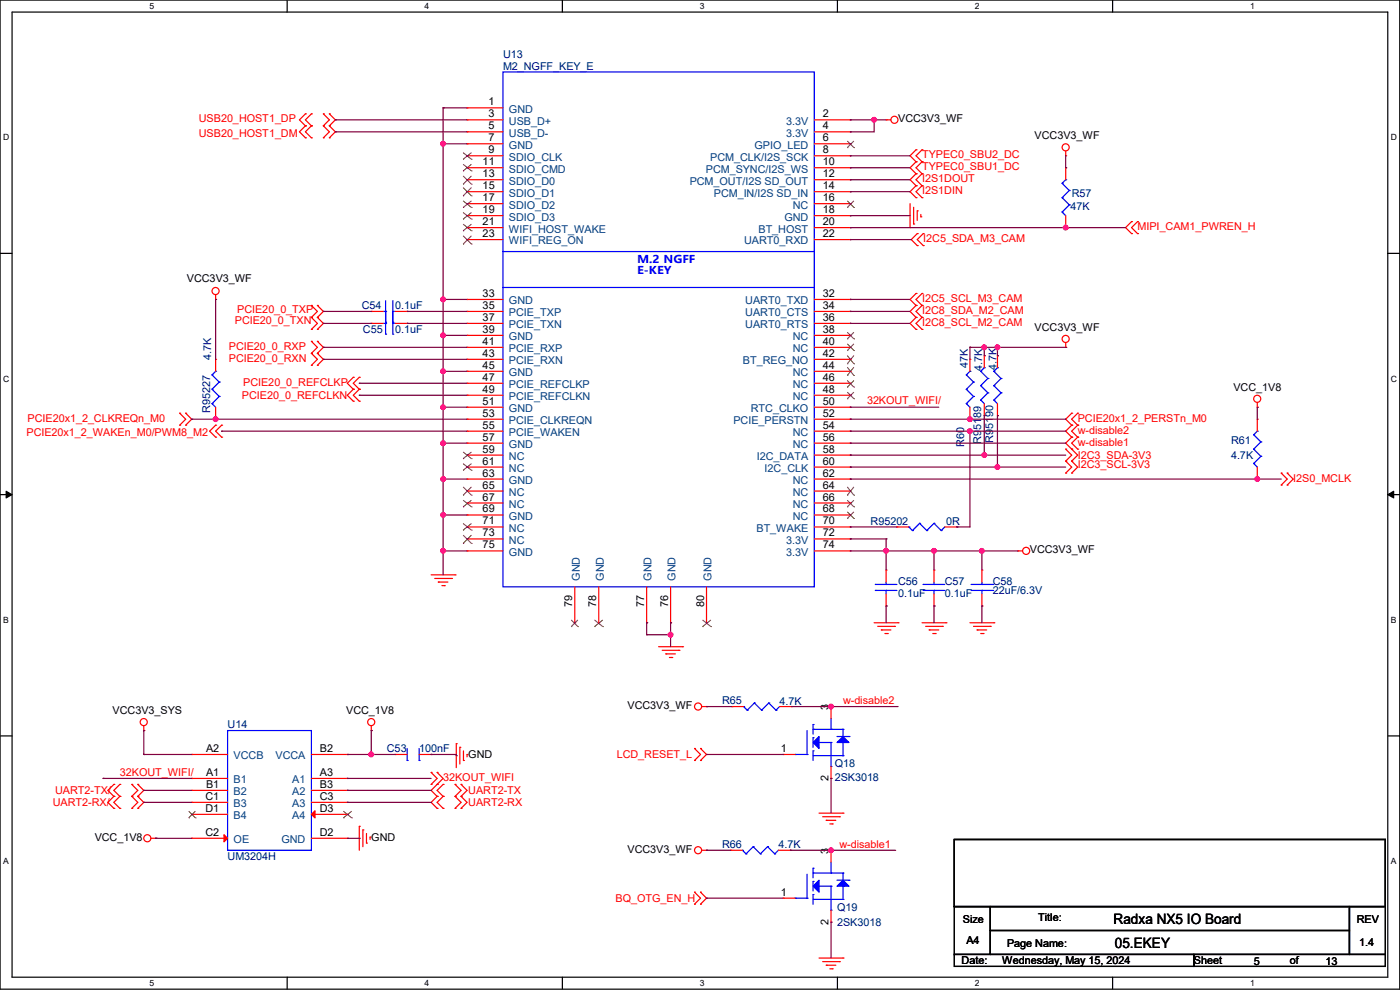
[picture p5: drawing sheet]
<svg xmlns="http://www.w3.org/2000/svg" width="297mm" height="210mm" viewBox="0 0 297 210" stroke-linecap="round" stroke-linejoin="round" font-family="sans-serif">
<path d="M0 0h296.9v209.8h-296.9zM2.6 2.6h291.8v204.7h-291.8z" fill="none" stroke="#000" stroke-width=".25"/>
<g fill="#fff">
<path d="M31.7 .3h1v2h-1z"/>
<path d="M31.7 207.5h1v2.1h-1z"/>
</g>
<path d="M60.9 0v2.6M60.9 207.3v2.5" fill="none" stroke="#000" stroke-width=".25"/>
<g fill="#fff">
<path d="M90.1 .3h1v2h-1z"/>
<path d="M90.1 207.5h1v2.1h-1z"/>
</g>
<path d="M119.3 0v2.6M119.3 207.3v2.5" fill="none" stroke="#000" stroke-width=".25"/>
<g fill="#fff">
<path d="M148.5 .3h1v2h-1z"/>
<path d="M148.5 207.5h1v2.1h-1z"/>
</g>
<path d="M177.7 0v2.6M177.7 207.3v2.5" fill="none" stroke="#000" stroke-width=".25"/>
<g fill="#fff">
<path d="M206.8 .3h1v2h-1z"/>
<path d="M206.8 207.5h1v2.1h-1z"/>
</g>
<path d="M236 0v2.6M236 207.3v2.5" fill="none" stroke="#000" stroke-width=".25"/>
<g fill="#fff">
<path d="M265.2 .3h1v2h-1z"/>
<path d="M265.2 207.5h1v2.1h-1z"/>
<path d="M.7 28.2h1.2v2h-1.2z"/>
<path d="M295 28.2h1.3v2h-1.3z"/>
<path d="M.7 79.3h1.2v2.1h-1.2z"/>
<path d="M295 79.3h1.3v2.1h-1.3z"/>
</g>
<path d="M0 53.7h2.6M294.4 53.7h2.5" fill="none" stroke="#000" stroke-width=".25"/>
<g fill="#fff">
<path d="M.7 130.5h1.2v2h-1.2z"/>
<path d="M295 130.5h1.2v2h-1.2z"/>
</g>
<path d="M0 104.9h2.6M294.4 104.9h2.5" fill="none" stroke="#000" stroke-width=".25"/>
<path d="M1.3 104.2l1.3 .7-1.3 .7zM294.4 104.9l1.3-.7v1.4z" fill="#000" stroke="#000" stroke-width=".21"/>
<g fill="#fff">
<path d="M.7 181.7h1.2v2h-1.2z"/>
<path d="M295 181.7h1.2v2h-1.2z"/>
</g>
<path d="M0 156.1h2.6M294.4 156.1h2.5M202.5 178.1h91.4v14.2h-91.4zM202.5 192.3h7.6v10.2h-7.6zM210.1 192.3h76.2v5.1h-76.2zM210.1 197.4h76.2v5.1h-76.2zM286.3 192.3h7.6v10.2h-7.6zM202.5 202.5h50.8v2.5h-50.8zM253.3 202.5h40.6v2.5h-40.6z" fill="none" stroke="#000" stroke-width=".25"/>
<g fill="none" stroke="#f00" stroke-width=".25">
<path d="M64.8 26.7h.1M64.8 24.2h.1M64.8 29.2h.1M64.8 24.2l-1.3 1.2 1.3 1.3M64.8 26.7l-1.3 1.3 1.3 1.2M66.1 26.7h.1M66.1 24.2h.1M66.1 29.2h.1M66.1 24.2l-1.3 1.2 1.3 1.3M66.1 26.7l-1.3 1.3 1.3 1.2M68.6 26.7h.1M68.6 24.2h.1"/>
<path d="M68.6 29.2h.1M68.6 24.2l1.3 1.2-1.3 1.3M68.6 26.7l1.3 1.3-1.3 1.2M69.9 24.2h.1M69.9 26.7h.1M69.9 29.2h.1M69.9 24.2l1.2 1.2-1.2 1.3M69.9 26.7l1.2 1.3-1.2 1.2M99.1 22.9h.1M99.1 25.4h.1M99.1 28h.1M99.1 30.5h.1"/>
<path d="M99.1 33h.1M99.1 35.6h.1M99.1 38.1h.1M99.1 25.4h7.6M99.1 22.9h7.6M99.1 28h7.6M99.1 30.5h7.6M99.1 33h7.6M99.1 35.6h7.6M99.1 38.1h7.6M172.7 25.4h7.7M172.7 28h7.7"/>
<path d="M172.7 30.5h7.7M172.7 33h7.7M172.7 35.6h7.7M172.7 38.1h7.7M180.4 25.4h.1M180.4 28h.1M180.4 30.5h.1M180.4 33h.1M180.4 35.6h.1M180.4 38.1h.1M188 25.4h.1M188 25.4h1"/>
<path d="M194.3 31.8h.1M194.3 34.3h.1M194.3 36.9h.1M194.3 39.4h.1M194.3 31.8l-1.2 1.2 1.2 1.3M194.3 34.3l-1.2 1.3 1.2 1.3M194.3 36.9l-1.2 1.2 1.2 1.3M194.3 39.4l-1.2 1.3 1.2 1.2M195.6 34.3h.1M195.6 31.8h.1M195.6 36.9h.1M195.6 39.4h.1"/>
<path d="M195.6 31.8l-1.3 1.2 1.3 1.3M195.6 34.3l-1.3 1.3 1.3 1.3M195.6 36.9l-1.3 1.2 1.3 1.3M195.6 39.4l-1.3 1.3 1.3 1.2M226.1 33h.1M226.1 35.6h.1M226.1 32v1M226.1 35.6v2.5M99.1 40.7h.1M99.1 43.2h.1M99.1 45.7h.1M99.1 48.3h.1"/>
<path d="M99.1 50.8h.1M99.1 40.7h7.6M99.1 43.2h7.6M99.1 45.7h7.6M99.1 48.3h7.6M99.1 50.8h7.6M172.7 40.7h7.7M172.7 43.2h7.7M172.7 45.7h7.7M172.7 48.3h7.7M172.7 50.8h7.7M180.4 40.7h.1"/>
<path d="M180.4 43.2h.1M180.4 45.7h.1M180.4 48.3h.1M180.4 50.8h.1M193.1 48.3h.1M193.1 43.2v5.1M193.8 47.5h.1M193.8 44v3.5M194.3 41.9h.1M194.6 44.7h.1M194.6 49.6h.1M194.6 52.1h.1"/>
<path d="M194.6 44.7v2.1M194.6 49.6l-1.3 1.2 1.3 1.3M195.3 46h.1M195.3 45.5v.5M195.6 41.9h.1M195.9 52.1h.1M195.9 49.6h.1M195.9 49.6l-1.3 1.2 1.3 1.3M226.1 48.3h.1M226.1 45.7v2.6M240.1 47h.1M240.1 49.6h.1"/>
<path d="M240.1 47l-1.3 1.3 1.3 1.3M241.3 49.6h.1M241.3 47h.1M241.3 47l-1.2 1.3 1.2 1.3M45.7 63.5h.1M45.7 76.2h.1M45.7 62.5v1M45.7 76.2v2.6M66.1 77.5h.1M66.1 75h.1M66.1 72.4h.1M66.1 67.3h.1"/>
<path d="M66.1 69.9h.1M66.1 64.8h.1M66.1 67.3l1.2 1.3-1.2 1.3M66.1 75l1.2 1.2-1.2 1.3M66.1 72.4l1.2 1.3-1.2 1.3M66.1 64.8l1.2 1.3-1.2 1.2M67.3 75h.1M67.3 77.5h.1M67.3 72.4h.1M67.3 69.9h.1M67.3 67.3h.1M67.3 64.8h.1"/>
<path d="M67.3 67.3l1.3 1.3-1.3 1.3M67.3 75l1.3 1.2-1.3 1.3M67.3 72.4l1.3 1.3-1.3 1.3M67.3 64.8l1.3 1.3-1.3 1.2M78.8 68.6h.1M78.8 66.1h.1M78.8 66.1h2.5M78.8 68.6h2.5M83.8 66.1h2.6M83.8 68.6h2.6M86.4 68.6h.1M86.4 66.1h.1"/>
<path d="M99.1 71.1h.1M99.1 68.6h.1M99.1 73.7h.1M99.1 66.1h.1M99.1 63.5h.1M99.1 76.2h.1M99.1 78.8h.1M99.1 63.5h7.6M99.1 66.1h7.6M99.1 68.6h7.6M99.1 71.1h7.6M99.1 73.7h7.6"/>
<path d="M99.1 76.2h7.6M99.1 78.8h7.6M172.7 63.5h7.7M172.7 66.1h7.7M172.7 68.6h7.7M172.7 71.1h7.7M172.7 73.7h7.7M172.7 76.2h7.7M172.7 78.8h7.7M180.4 63.5h.1M180.4 66.1h.1M180.4 68.6h.1"/>
<path d="M180.4 71.1h.1M180.4 73.7h.1M180.4 76.2h.1M180.4 78.8h.1M194.3 67.3h.1M194.3 69.9h.1M194.3 64.8h.1M194.3 62.3h.1M194.3 67.3l-1.2 1.3 1.2 1.3M194.3 64.8l-1.2 1.3 1.2 1.2M194.3 62.3l-1.2 1.2 1.2 1.3M195.6 69.9h.1"/>
<path d="M195.6 67.3h.1M195.6 64.8h.1M195.6 62.3h.1M195.6 67.3l-1.3 1.3 1.3 1.3M195.6 64.8l-1.3 1.3 1.3 1.2M195.6 62.3l-1.3 1.2 1.3 1.3M205.8 76.2h.1M205.8 76.2v2.6M208.8 75.5h.1M208.8 75.5v2.5M211.6 75.5h.1M211.6 75.5v2.5"/>
<path d="M226.1 73.7h.1M226.1 72.7v1M38.1 87.7h.1M38.1 90.2h.1M38.1 87.7l1.3 1.2-1.3 1.3M39.4 90.2h.1M39.4 87.7h.1M39.4 87.7l1.3 1.2-1.3 1.3M45.7 92.7h.1M45.7 90.2h.1M45.7 88.9h.1M45.7 86.4v2.5"/>
<path d="M45.7 90.2l-1.2 1.3 1.2 1.2M47 92.7h.1M47 90.2h.1M47 90.2l-1.3 1.3 1.3 1.2M75 85.1h.1M75 82.6h.1M75 80h.1M75 82.6l-1.3 1.2 1.3 1.3M75 80l-1.3 1.3 1.3 1.3M76.2 85.1h.1M76.2 82.6h.1M76.2 80h.1"/>
<path d="M76.2 82.6l-1.2 1.2 1.2 1.3M76.2 80l-1.2 1.3 1.2 1.3M99.1 81.3h.1M99.1 83.8h.1M99.1 86.4h.1M99.1 88.9h.1M99.1 91.5h.1M99.1 94h.1M99.1 99.1h.1M99.1 96.5h.1M99.1 81.3h7.6M99.1 83.8h7.6"/>
<path d="M99.1 86.4h7.6M99.1 88.9h7.6M99.1 91.5h7.6M99.1 94h7.6M99.1 96.5h7.6M99.1 99.1h7.6M172.7 81.3h7.7M172.7 83.8h7.7M172.7 86.4h7.7M172.7 88.9h7.7M172.7 91.5h7.7M172.7 94h7.7"/>
<path d="M172.7 96.5h7.7M172.7 99.1h7.7M180.4 81.3h.1M180.4 83.8h.1M180.4 86.4h.1M180.4 88.9h.1M180.4 91.5h.1M180.4 94h.1M180.4 96.5h.1M180.4 99.1h.1M205.8 88.9h.1M205.8 86.4v2.5"/>
<path d="M208.8 88.2h.1M208.8 85.6v2.6M211.6 88.2h.1M211.6 85.6v2.6M226.1 97.8h.1M226.1 95.3h.1M226.1 97.8l1.3 1.3-1.3 1.3M226.1 95.3l1.3 1.2-1.3 1.3M227.4 90.2h.1M227.4 92.7h.1M227.4 95.3h.1M227.4 87.7h.1"/>
<path d="M227.4 97.8h.1M227.4 90.2l-1.3 1.3 1.3 1.2M227.4 92.7l-1.3 1.3 2.5 2.5-1.2 1.3M227.4 87.7l-1.3 1.2 1.3 1.3M227.4 97.8l1.2 1.3-1.2 1.3M228.6 92.7h.1M228.6 90.2h.1M228.6 95.3h.1M228.6 87.7h.1M228.6 90.2l-1.2 1.3 1.2 1.2M228.6 92.7l-1.2 1.3 1.2 1.3M228.6 87.7l-1.2 1.2 1.2 1.3"/>
<path d="M266.7 86.4h.1M266.7 88.9h.1M266.7 85.4v1M266.7 88.9v2.6M266.7 99.1v2.5M99.1 106.7h.1M99.1 109.2h.1M99.1 111.8h.1M99.1 116.9h.1M99.1 114.3h.1M99.1 104.2h.1M99.1 101.6h.1"/>
<path d="M99.1 116.9h7.6M99.1 111.8h7.6M99.1 106.7h7.6M99.1 109.2h7.6M99.1 114.3h7.6M99.1 104.2h7.6M99.1 101.6h7.6M172.7 116.9h7.7M172.7 111.8h7.7M172.7 106.7h7.7M172.7 109.2h7.7M172.7 114.3h7.7"/>
<path d="M172.7 104.2h7.7M172.7 101.6h7.7M180.4 109.2h.1M180.4 111.8h.1M180.4 114.3h.1M180.4 116.9h.1M180.4 106.7h.1M180.4 104.2h.1M180.4 101.6h.1M190.3 111.8h.1M190.3 111.8h2.5M200.4 111.8h2.6"/>
<path d="M203 111.8h.1M215.9 116.9h.1M215.9 116.9h1M226.1 100.4h.1M227.4 100.4h.1M266.7 101.6h.1M271.8 100.4h.1M271.8 102.9h.1M271.8 100.4l1.3 1.2-1.3 1.3M273.1 100.4h.1M273.1 102.9h.1M273.1 100.4l1.2 1.2-1.2 1.3"/>
<path d="M91.5 121.9h5M92.2 122.7h3.6M93 123.5h.1M93 123.5h2M93.7 124.2h.6M94.3 124.2h.1M95.8 122.7h.1M96.5 121.9h.1M121.9 132.1h.1M121.9 124.5v7.6M127 132.1h.1M127 124.5v7.6"/>
<path d="M137.2 132.1h.1M137.2 124.5v7.6M139.7 137.2h5.1M140.5 137.9h3.5M141.2 138.7h.1M141.2 138.7h2.1M142 139.5h.5M142.3 132.1h.1M142.3 124.5v7.6M142.5 139.5h.1M144 137.9h.1M144.8 137.2h.1"/>
<path d="M149.9 132.1h.1M149.9 124.5v7.6M185.4 132.1h5.1M186.2 132.9h3.6M187 133.6h.1M187 133.6h2M187.7 134.4h.5M188 120.9h.1M188 128.5h.1M188 120.9v2.6M188 126v2.5M188.2 134.4h.1"/>
<path d="M189.8 132.9h.1M190.5 132.1h.1M195.6 132.1h5.1M196.4 132.9h3.5M197.1 133.6h.1M197.1 133.6h2.1M197.9 134.4h.5M198.1 120.9h.1M198.1 128.5h.1M198.1 120.9v2.6M198.1 126v2.5M198.4 134.4h.1"/>
<path d="M199.9 132.9h.1M200.7 132.1h.1M205.8 132.1h5M206.5 132.9h3.6M207.3 133.6h.1M207.3 133.6h2M208 134.4h.6M208.3 120.9h.1M208.3 128.5h.1M208.3 120.9v2.6M208.3 126v2.5M208.6 134.4h.1"/>
<path d="M210.1 132.9h.1M210.8 132.1h.1M30.5 155h.1M30.5 153.9v1.1M78.8 155h.1M78.8 153.9v1.1M96.8 157.8h.1M96.8 157.8v5M97.6 158.5h.1M97.6 158.5v3.6M98.3 159.3v2M147.3 158.8h.1"/>
<path d="M147.3 158.8l1.3 1.2-1.3 1.3M148.6 158.8h.1M148.6 158.8l1.3 1.2-1.3 1.3M148.9 149.9h1M149.9 149.9h.1M155.2 149.9h.1M155.2 149.9h2.6M165.4 149.9h2.5M167.9 149.9h.1M176.3 149.9h.1M176.3 149.9v2.5M24.2 168.9h.1"/>
<path d="M24.2 166.4h.1M24.2 171.5h.1M24.2 166.4l-1.3 1.3 1.3 1.2M24.2 168.9l-1.3 1.3 1.3 1.3M25.4 168.9h.1M25.4 166.4h.1M25.4 171.5h.1M25.4 166.4l-1.2 1.3 1.2 1.2M25.4 168.9l-1.2 1.3 1.2 1.3M28 168.9h.1M28 166.4h.1M28 171.5h.1"/>
<path d="M28 166.4l1.2 1.3-1.2 1.2M28 168.9l1.2 1.3-1.2 1.3M29.2 166.4h.1M29.2 168.9h.1M29.2 171.5h.1M29.2 166.4l1.3 1.3-1.3 1.2M29.2 168.9l1.3 1.3-1.3 1.3M32 177.8h1M33 177.8h.1M40.7 167.7h.1M40.7 170.2h.1M40.7 160h.1"/>
<path d="M40.7 165.1h.1M40.7 172.7h.1M40.7 177.8h.1M40.7 177.8h7.6M40.7 167.7h7.6M40.7 170.2h7.6M40.7 172.7h7.6M40.7 165.1h7.6M40.7 160h7.6M66.1 177.8h7.6M66.1 167.7h7.6M66.1 170.2h7.6"/>
<path d="M66.1 172.7h7.6M66.1 165.1h7.6M66.1 160h7.6M73.7 167.7h.1M73.7 170.2h.1M73.7 172.7h.1M73.7 165.1h.1M73.7 177.8h.1M73.7 160h.1M76.2 175.3h.1M76.2 175.3v5.1M77 176h.1"/>
<path d="M77 176v3.6M77.7 178.8h.1M77.7 176.8v2M78.5 177.6h.1M78.5 177.6v.5M83.8 160h.1M83.8 160h2.6M88.9 160h2.6M91.5 166.4h.1M91.5 163.9h.1M91.5 160h.1M91.5 163.9l1.2 1.2-1.2 1.3"/>
<path d="M92.7 166.4h.1M92.7 163.9h.1M92.7 168.9h.1M92.7 171.5h.1M92.7 163.9l1.3 1.2-2.5 2.6 1.2 1.2M92.7 168.9l-1.2 1.3 1.2 1.3M94 168.9h.1M94 166.4h.1M94 171.5h.1M94 166.4l-1.3 1.3 1.3 1.2M94 168.9l-1.3 1.3 1.3 1.3M96.5 168.9h.1"/>
<path d="M96.5 166.4h.1M96.5 171.5h.1M96.5 168.9l1.3 1.3-1.3 1.3M96.5 166.4l1.3 1.3-1.3 1.2M97.8 168.9h.1M97.8 166.4h.1M97.8 171.5h.1M97.8 168.9l1.3 1.3-1.3 1.3M97.8 166.4l1.3 1.3-1.3 1.2M98.3 161.3h.1M99.1 160h.1M99.1 160v.5"/>
<path d="M147.3 161.3h.1M148.6 161.3h.1M166.1 160h.1M166.1 160h2.6M173.8 172.5h5M174.5 173.2h3.6M175.3 174h.1M175.3 174h2M176 174.8h.6M176.3 165.1h.1M176.3 162.6v2.5M176.6 174.8h.1"/>
<path d="M178.1 173.2h.1M178.8 172.5h.1M147.3 189.3h.1M147.3 191.8h.1M147.3 189.3l1.3 1.2-1.3 1.3M148.6 191.8h.1M148.6 189.3h.1M148.6 189.3l1.3 1.2-1.3 1.3M148.9 180.4h1M149.9 180.4h.1M155 180.4h.1M155 180.4h2.5"/>
<path d="M165.1 180.4h2.6M166.1 190.5h.1M166.1 190.5h2.6M167.7 180.4h.1M176.3 180.4h.1M176.3 195.6h.1M176.3 180.4v2.5M176.3 193.1v2.5M173.8 203.2h5M174.5 204h3.6M175.3 204.7h.1M175.3 204.7h2"/>
<path d="M176 205.5h.6M176.6 205.5h.1M178.1 204h.1M178.8 203.2h.1"/>
<circle cx="189.7" cy="25.4" r=".75"/>
<circle cx="226.1" cy="31.3" r=".75"/>
<circle cx="45.7" cy="61.7" r=".75"/>
<circle cx="226.1" cy="71.9" r=".75"/>
<circle cx="266.7" cy="84.6" r=".75"/>
<circle cx="217.7" cy="116.9" r=".75"/>
<circle cx="30.5" cy="153.2" r=".75"/>
<circle cx="78.8" cy="153.2" r=".75"/>
<circle cx="148.1" cy="149.9" r=".75"/>
<circle cx="31.3" cy="177.8" r=".75"/>
<circle cx="148.1" cy="180.4" r=".75"/>
</g>
<g fill="none" stroke="#00f" stroke-width=".25">
<path d="M106.7 15.3h66v109.2h-66zM225.3 38.9h.1M225.3 38.9l1.5 1.5M226.1 38.1h.1M226.1 38.1l-.8 .8M106.7 53.4h.1M106.7 53.4h66M225.3 45h.1M225.3 41.9h.1M225.3 45l.8 .7M225.3 41.9l1.5 1.6M226.8 43.5h.1"/>
<path d="M226.8 40.4h.1M226.8 43.5l-1.5 1.5M226.8 40.4l-1.5 1.5M45 79.5h.1M45 79.5l1.5 1.5M45.7 78.8h.1M45.7 78.8l-.7 .7M81.3 68.6h.5M81.3 66.1h.5M81.8 70.9h.1M81.8 68.6h.1M81.8 68.3h.1"/>
<path d="M81.8 66.1h.1M81.8 63.8v7.1M83.3 68.6h.1M83.3 70.9h.1M83.3 66.1h.1M83.3 68.3h.1M83.3 68.6h.5M83.3 63.8v7.1M83.3 66.1h.5M106.7 61h.1M106.7 61h66M205 79.5h.1"/>
<path d="M205 79.5l1.5 1.5M205.8 78.8h.1M205.8 78.8l-.8 .7M208 78.8h.1M208 78.8l1.6 1.5M208.8 78h.1M208.8 78l-.8 .8M210.8 78.8h.1M210.8 78.8l1.6 1.5M211.6 78h.1M211.6 78l-.8 .8M45 85.6h.1"/>
<path d="M45 82.6h.1M45 85.6l.7 .8M45 82.6l1.5 1.5M46.5 84.1h.1M46.5 81h.1M46.5 84.1l-1.5 1.5M46.5 81l-1.5 1.6M205 85.6h.1M205 82.6h.1M205 85.6l.8 .8M205 82.6l1.5 1.5M206.5 84.1h.1"/>
<path d="M206.5 81h.1M206.5 84.1l-1.5 1.5M206.5 81l-1.5 1.6M208 84.9h.1M208 81.8h.1M208 84.9l.8 .7M208 81.8l1.6 1.5M209.6 83.3h.1M209.6 80.3h.1M209.6 83.3l-1.6 1.6M209.6 80.3l-1.6 1.5M210.8 84.9h.1"/>
<path d="M210.8 81.8h.1M210.8 84.9l.8 .7M210.8 81.8l1.6 1.5M212.4 83.3h.1M212.4 80.3h.1M212.4 83.3l-1.6 1.6M212.4 80.3l-1.6 1.5M266 98.3h.1M266 95.3h.1M266 92.2h.1M266 98.3l.7 .8M266 95.3l1.5 1.5"/>
<path d="M266 92.2l1.5 1.5M266.7 91.5h.1M266.7 91.5l-.7 .7M267.5 96.8h.1M267.5 93.7h.1M267.5 96.8l-1.5 1.5M267.5 93.7l-1.5 1.6M192.8 111.8h.1M192.8 111.8l.8 .7M193.6 112.5h.1M195.1 111h.1M195.1 111l1.5 1.5"/>
<path d="M195.1 111l-1.5 1.5M196.6 112.5h.1M198.1 111h.1M198.1 111l1.6 1.5M198.1 111l-1.5 1.5M199.7 112.5h.1M200.4 111.8l-.7 .7M185.7 125.2h.1M185.7 124h.1M185.7 125.2h4.6M185.7 124h4.6M188 124h.1"/>
<path d="M188 125.2h.1M188 123.5v.5M188 125.2v.8M195.9 125.2h.1M195.9 124h.1M195.9 125.2h4.5M195.9 124h4.5M198.1 124h.1M198.1 125.2h.1M198.1 123.5v.5M198.1 125.2v.8M206 125.2h4.6"/>
<path d="M206 124h4.6M208.3 124h.1M208.3 125.2h.1M208.3 123.5v.5M208.3 125.2v.8M210.6 125.2h.1M210.6 124h.1M48.3 155h17.8v25.4h-17.8zM86.4 158.8v2.5M88.9 158.8v2.5M157.8 149.9h.1M157.8 149.9l.7 .7"/>
<path d="M158.5 150.6h.1M160 149.1h.1M160 149.1l-1.5 1.5M160 149.1l1.6 1.5M161.6 150.6h.1M163.1 149.1h.1M163.1 149.1l-1.5 1.5M163.1 149.1l1.5 1.5M164.6 150.6h.1M165.4 149.9l-.8 .7M171.2 155v5M172.5 159.3h.1"/>
<path d="M172.5 156.5h.1M172.5 153.7h.1M172.5 154.7h.1M172.5 153.7v2M172.5 156.5v2M172.5 159.3v2M172.5 154.7h6.3M173.8 157.5h2.5M176.3 154.7h.1M176.3 157.5h.1M176.3 152.4v2.3M176.3 157.5v5.1"/>
<path d="M177.6 156.2h2.5M178.8 157.5h.1M178.8 154.7h.1M178.8 154.7v1.5M178.8 157.5v2.8M180.1 156.2h.1M86.4 161.3h.1M88.9 161.3h.1M159.8 179.6h.1M159.8 179.6l1.5 1.5M159.8 179.6l-1.5 1.5M162.8 179.6h.1"/>
<path d="M162.8 179.6l1.6 1.5M162.8 179.6l-1.5 1.5M168.7 160h.1M168.7 160h2.5M171.2 160h.1M172.5 160.3h6.3M176.3 162.6h.1M178.8 160.3h.1M157.5 180.4h.1M157.5 180.4l.8 .7M158.3 181.1h.1M161.3 181.1h.1"/>
<path d="M164.4 181.1h.1M165.1 180.4l-.7 .7M168.7 190.5h.1M168.7 190.5h2.5M171.2 190.5h.1M171.2 185.4v5.1M172.5 189.8h.1M172.5 187h.1M172.5 184.2h.1M172.5 185.2h.1M172.5 184.2v2M172.5 187v2"/>
<path d="M172.5 189.8v2M172.5 190.8h6.3M172.5 185.2h6.3M173.8 188h2.5M176.3 185.2h.1M176.3 188h.1M176.3 193.1h.1M176.3 182.9v2.3M176.3 188v5.1M177.6 186.7h2.5M178.8 190.8h.1M178.8 188h.1"/>
<path d="M178.8 185.2h.1M178.8 185.2v1.5M178.8 188v2.8M180.1 186.7h.1"/>
</g>
<g fill="none" stroke="#804000" stroke-width=".21">
<path d="M98.2 33.8h.1M98.2 36.3h.1M98.2 39.1h.1M98.2 32.4l1.8 1.4M98.2 34.8l1.8 1.5M98.2 37.3l1.8 1.8M98.2 39.8l1.8 1.7M100 33.8h.1M100 36.3h.1M100 39.1h.1M100 32.4l-1.8 1.4M100 34.8l-1.8 1.5"/>
<path d="M100 37.3l-1.8 1.8M100 39.8l-1.8 1.7M179.7 31.3h.1M179.7 29.9l1.5 1.4M181.2 31.3h.1M181.2 29.9l-1.5 1.4M98.2 41.5h.1M98.2 44h.1M98.2 46.5h.1M98.2 49h.1M98.2 51.8h.1M98.2 42.6l1.8 1.4"/>
<path d="M98.2 45.1l1.8 1.4M98.2 47.5l1.8 1.5M98.2 50l1.8 1.8M100 41.5h.1M100 44h.1M100 46.5h.1M100 49h.1M100 51.8h.1M100 42.6l-1.8 1.4M100 45.1l-1.8 1.4M100 47.5l-1.8 1.5M100 50l-1.8 1.8"/>
<path d="M179.7 44h.1M179.7 42.6l1.5 1.4M181.2 44h.1M181.2 42.6l-1.5 1.4M179.7 71.9h.1M179.7 74.4h.1M179.7 77.2h.1M179.7 79.6h.1M179.7 70.5l1.5 1.4M179.7 72.9l1.5 1.5M179.7 75.4l1.5 1.8M179.7 77.9l1.5 1.7"/>
<path d="M181.2 71.9h.1M181.2 74.4h.1M181.2 77.2h.1M181.2 79.6h.1M181.2 70.5l-1.5 1.4M181.2 72.9l-1.5 1.5M181.2 75.4l-1.5 1.8M181.2 77.9l-1.5 1.7M98.2 99.8h.1M98.2 97.3h.1M98.2 98.3l1.8 1.5M98.2 95.9l1.8 1.4"/>
<path d="M100 99.8h.1M100 97.3h.1M100 98.3l-1.8 1.5M100 95.9l-1.8 1.4M179.7 82.1h.1M179.7 84.6h.1M179.7 80.7l1.5 1.4M179.7 83.2l1.5 1.4M181.2 82.1h.1M181.2 84.6h.1M181.2 80.7l-1.5 1.4M181.2 83.2l-1.5 1.4"/>
<path d="M98.2 107.5h.1M98.2 112.5h.1M98.2 115.3h.1M98.2 105h.1M98.2 106.1l1.8 1.4M98.2 111l1.8 1.5M98.2 113.5l1.8 1.8M98.2 103.3l1.8 1.7M100 107.5h.1M100 112.5h.1M100 115.3h.1M100 105h.1"/>
<path d="M100 106.1l-1.8 1.4M100 111l-1.8 1.5M100 113.5l-1.8 1.8M100 103.3l-1.8 1.7M179.7 110h.1M179.7 107.5h.1M179.7 105h.1M179.7 108.6l1.5 1.4M179.7 106.1l1.5 1.4M179.7 103.3l1.5 1.7M181.2 110h.1M181.2 107.5h.1"/>
<path d="M181.2 105h.1M181.2 108.6l-1.5 1.4M181.2 106.1l-1.5 1.4M181.2 103.3l-1.5 1.7M121.2 132.9h.1M121.2 131.5l1.4 1.4M122.6 132.9h.1M122.6 131.5l-1.4 1.4M126.1 132.9h.1M126.1 131.5l1.8 1.4M127.9 132.9h.1M127.9 131.5l-1.8 1.4"/>
<path d="M149 132.9h.1M149 131.5l1.8 1.4M150.8 132.9h.1M150.8 131.5l-1.8 1.4M40 173.5h.1M40 172.1l1.5 1.4M41.5 173.5h.1M41.5 172.1l-1.5 1.4M72.8 173.5h.1M72.8 172.1l1.8 1.4M74.6 173.5h.1M74.6 172.1l-1.8 1.4"/>
</g>
<g fill="#f00" stroke="#f00" stroke-width=".25">
<path d="M66.1 172.7l.7-.7v1.5z"/>
<path d="M47.5 177.1l.8 .7-.8 .8z"/>
</g>
<g fill="#00f" stroke="#00f" stroke-width=".25">
<path d="M172.5 157.5l1.3-1.3v2.6z"/>
<path d="M178.8 156.2l1.3 1.3h-2.5z"/>
<path d="M172.5 188l1.3-1.3v2.6z"/>
<path d="M178.8 186.7l1.3 1.3h-2.5z"/>
</g>
<g fill="none" stroke="#800040" stroke-width=".25">
<path d="M71.1 25.4h.1M71.1 28h.1M71.1 25.4h28M71.1 28h28M94 22.9h.1M94 30.5h.1M94 22.9v99M94 22.9h5.1M94 30.5h5.1M180.4 25.4h.1M180.4 28h.1M180.4 33h.1"/>
<path d="M180.4 35.6h.1M180.4 38.1h.1M180.4 25.4h7.6M180.4 33h12.7M180.4 35.6h12.7M180.4 38.1h12.7M185.4 25.4h.1M185.4 25.4v2.6h-5M226.1 35.6h.1M226.1 33v2.6M180.4 50.8h.1M180.4 48.3h.1"/>
<path d="M180.4 45.7h.1M180.4 40.7h.1M180.4 50.8h12.9M180.4 48.3h58.4M180.4 45.7h12.7M180.4 40.7h12.7M226.1 48.3h.1M45.7 63.5h.1M45.7 63.5v12.7M68.6 73.7h.1M68.6 76.2h.1M68.6 68.6h.1"/>
<path d="M68.6 66.1h.1M68.6 68.6h10.2M68.6 66.1h10.2M68.6 73.7h30.5M68.6 76.2h30.5M86.4 68.6h.1M86.4 66.1h.1M86.4 68.6h12.7M86.4 66.1h12.7M94 63.5h.1M94 71.1h.1M94 78.8h.1"/>
<path d="M94 63.5h5.1M94 71.1h5.1M94 78.8h5.1M180.4 68.6h.1M180.4 66.1h.1M180.4 63.5h.1M180.4 68.6h12.7M180.4 66.1h12.7M180.4 63.5h12.7M205.8 73.7h.1M205.8 73.7h20.3M205.8 73.7v2.5"/>
<path d="M208.8 73.7h.1M208.8 75.5h.1M208.8 73.7v1.8M211.6 75.5h.1M211.6 73.7v1.8M226.1 73.7h.1M40.7 88.9h.1M40.7 88.9h58.4M45.7 88.9h.1M47 91.5h.1M47 91.5h52.1M76.2 81.3h.1"/>
<path d="M76.2 83.8h.1M76.2 81.3h22.9M76.2 83.8h22.9M94 86.4h.1M94 94h.1M94 86.4h5.1M94 94h5.1M180.4 86.4h.1M180.4 96.5h.1M180.4 99.1h.1M180.4 88.9h.1M180.4 91.5h.1"/>
<path d="M180.4 94h.1M180.4 86.4h18.8M180.4 96.5h45.7M180.4 99.1h45.7M180.4 94h45.7M180.4 88.9h45.7M180.4 91.5h45.7M205.8 88.9h.1M205.8 91.5h.1M205.8 91.5v20.3h-2.8M208.8 88.2h.1M208.8 96.5h.1"/>
<path d="M208.8 88.2v8.3M211.6 88.2h.1M211.6 99.1h.1M211.6 88.2v10.9M266.7 86.4h.1M266.7 86.4v2.5M94 116.9h.1M94 101.6h.1M94 109.2h.1M94 116.9h5.1M94 101.6h5.1M94 109.2h5.1"/>
<path d="M180.4 114.3h.1M180.4 101.6h.1M180.4 111.8h.1M180.4 116.9h35.5M180.4 114.3h7.6M180.4 101.6h91.4M180.4 111.8h9.9M188 114.3h.1M188 116.9h.1M188 114.3v6.6M198.1 116.9h.1M198.1 116.9v4"/>
<path d="M203 111.8h.1M208.3 116.9h.1M208.3 116.9v4M266.7 101.6h.1M137.2 132.1h.1M137.2 134.6h.1M137.2 132.1v2.5M137.2 134.6h5.1M142.3 132.1h.1M142.3 134.6h.1M142.3 132.1v5.1M188 128.5h.1"/>
<path d="M188 128.5v3.6M198.1 128.5h.1M198.1 128.5v3.6M208.3 128.5h.1M208.3 128.5v3.6M30.5 155h.1M30.5 155v5M78.8 155h.1M78.8 155v5M149.9 149.9h.1M149.9 149.9h5.3M167.9 149.9h22.6"/>
<path d="M176.3 149.9h.1M21.9 165.1h.1M21.9 165.1h18.8M30.5 160h.1M30.5 167.7h.1M30.5 170.2h.1M30.5 160h10.2M30.5 167.7h10.2M30.5 170.2h10.2M33 177.8h.1M33 177.8h7.7M73.7 165.1h.1"/>
<path d="M73.7 160h.1M73.7 167.7h.1M73.7 170.2h.1M73.7 160h10.1M73.7 165.1h17.8M73.7 177.8h2.5M73.7 167.7h17.8M73.7 170.2h17.8M76.2 177.8h.1M78.8 160h.1M91.5 160h.1M91.5 160h5.3v.3"/>
<path d="M96.8 160.3h.1M149.9 160h.1M149.9 160h16.2M176.3 165.1h.1M176.3 165.1v7.4M149.9 190.5h.1M149.9 180.4h.1M149.9 190.5h16.2M149.9 180.4h5.1M167.7 180.4h.1M167.7 180.4h22.3M176.3 195.6h.1"/>
<path d="M176.3 180.4h.1M176.3 195.6v7.6"/>
</g>
<g fill="#f0f" stroke="#f0f" stroke-width=".25">
<circle cx="94" cy="116.9" r=".5"/>
<circle cx="142.3" cy="134.6" r=".5"/>
<circle cx="188" cy="116.9" r=".5"/>
<circle cx="185.4" cy="25.4" r=".5"/>
<circle cx="226.1" cy="48.3" r=".5"/>
<circle cx="94" cy="71.1" r=".5"/>
<circle cx="94" cy="86.4" r=".5"/>
<circle cx="94" cy="78.8" r=".5"/>
<circle cx="94" cy="94" r=".5"/>
<circle cx="94" cy="109.2" r=".5"/>
<circle cx="94" cy="101.6" r=".5"/>
<circle cx="94" cy="63.5" r=".5"/>
<circle cx="94" cy="30.5" r=".5"/>
<circle cx="198.1" cy="116.9" r=".5"/>
<circle cx="208.3" cy="116.9" r=".5"/>
<circle cx="176.3" cy="149.9" r=".5"/>
<circle cx="176.3" cy="180.4" r=".5"/>
<circle cx="266.7" cy="101.6" r=".5"/>
<circle cx="205.8" cy="88.9" r=".5"/>
<circle cx="78.8" cy="160" r=".5"/>
<circle cx="211.6" cy="99.1" r=".5"/>
<circle cx="208.8" cy="96.5" r=".5"/>
<circle cx="208.8" cy="73.7" r=".5"/>
<circle cx="211.6" cy="73.7" r=".5"/>
<circle cx="205.8" cy="91.5" r=".5"/>
<circle cx="45.7" cy="88.9" r=".5"/>
</g>
<g font-size="3">
<text x="236.2" y="196">Radxa NX5 IO Board</text>
<text x="236.5" y="201.1">05.EKEY</text>
</g>
<g font-size="2.3" fill="#000080">
<text x="106.7" y="12.2">U13</text>
<text x="106.7" y="14.8">M2_NGFF_KEY_E</text>
<text x="227.4" y="41.7">R57</text>
<text x="227.1" y="44.5">47K</text>
<text x="76.7" y="65.6">C54</text>
<text x="83.8" y="65.6">0.1uF</text>
<text x="77" y="70.7">C55</text>
<text x="83.8" y="70.7">0.1uF</text>
<text x="44.8" y="76.5" transform="rotate(-90 44.8 76.5)">4.7K</text>
<text x="205.3" y="78" transform="rotate(-90 205.3 78)">47K</text>
<text x="208.4" y="78.8" transform="rotate(-90 208.4 78.8)">4.7K</text>
<text x="211.4" y="78.5" transform="rotate(-90 211.4 78.5)">4.7K</text>
<text x="44.6" y="87.6" transform="rotate(-90 44.6 87.6)">R95227</text>
<text x="204.6" y="94.8" transform="rotate(-90 204.6 94.8)">R60</text>
<text x="208.1" y="94.2" transform="rotate(-90 208.1 94.2)">R95189</text>
<text x="210.7" y="94" transform="rotate(-90 210.7 94)">R95190</text>
<text x="261.2" y="94.3">R61</text>
<text x="261.2" y="97.3">4.7K</text>
<text x="184.7" y="111.3">R95202</text>
<text x="200.7" y="111.3">0R</text>
<text x="190.5" y="124">C56</text>
<text x="200.4" y="124">C57</text>
<text x="210.6" y="124">C58</text>
<text x="190.5" y="126.5">0.1uF</text>
<text x="200.4" y="126.5">0.1uF</text>
<text x="210.6" y="126">22uF/6.3V</text>
<text x="153.2" y="149.4">R65</text>
<text x="165.4" y="149.6">4.7K</text>
<text x="48.3" y="154.5">U14</text>
<text x="82.1" y="159.6">C53</text>
<text x="88.9" y="159.6">100nF</text>
<text x="177.1" y="162.6">Q18</text>
<text x="177.1" y="165.6">2SK3018</text>
<text x="153.2" y="179.9">R66</text>
<text x="165.1" y="179.9">4.7K</text>
<text x="48.3" y="182.4">UM3204H</text>
<text x="177.6" y="193.3">Q19</text>
<text x="177.6" y="196.4">2SK3018</text>
</g>
<g font-size="2.3">
<text x="103.7" y="22.4">1</text>
<text x="103.7" y="24.9">3</text>
<text x="103.7" y="27.4">5</text>
<text x="103.7" y="30">7</text>
<text x="174.5" y="24.9">2</text>
<text x="174.5" y="27.4">4</text>
<text x="174.5" y="30">6</text>
<text x="190.5" y="25.9">VCC3V3_WF</text>
<text x="219.5" y="29.5">VCC3V3_WF</text>
<text x="102.4" y="35.1">11</text>
<text x="103.7" y="32.5">9</text>
<text x="174.5" y="32.5">8</text>
<text x="174.5" y="35.1">10</text>
<text x="102.4" y="37.6">13</text>
<text x="102.4" y="40.1">15</text>
<text x="174.5" y="37.6">12</text>
<text x="174.5" y="40.1">14</text>
<text x="102.4" y="42.7">17</text>
<text x="102.4" y="45.2">19</text>
<text x="102.4" y="47.8">21</text>
<text x="174.5" y="42.7">16</text>
<text x="174.5" y="45.2">18</text>
<text x="174.5" y="47.8">20</text>
<text x="102.4" y="50.3">23</text>
<text x="174.5" y="50.3">22</text>
<text x="39.6" y="59.7">VCC3V3_WF</text>
<text x="102.4" y="65.5">35</text>
<text x="102.4" y="63">33</text>
<text x="174.5" y="63">32</text>
<text x="174.5" y="65.5">34</text>
<text x="102.4" y="70.6">39</text>
<text x="102.4" y="68.1">37</text>
<text x="174.5" y="68.1">36</text>
<text x="174.5" y="70.6">38</text>
<text x="219.5" y="70.1">VCC3V3_WF</text>
<text x="102.4" y="73.2">41</text>
<text x="102.4" y="75.7">43</text>
<text x="174.5" y="73.2">40</text>
<text x="174.5" y="75.7">42</text>
<text x="102.4" y="78.2">45</text>
<text x="102.4" y="80.8">47</text>
<text x="102.4" y="83.3">49</text>
<text x="174.5" y="78.2">44</text>
<text x="174.5" y="80.8">46</text>
<text x="174.5" y="83.3">48</text>
<text x="261.7" y="82.8">VCC_1V8</text>
<text x="102.4" y="85.9">51</text>
<text x="102.4" y="88.4">53</text>
<text x="174.5" y="85.9">50</text>
<text x="174.5" y="88.4">52</text>
<text x="102.4" y="90.9">55</text>
<text x="102.4" y="93.5">57</text>
<text x="174.5" y="90.9">54</text>
<text x="174.5" y="93.5">56</text>
<text x="102.4" y="101.1">63</text>
<text x="102.4" y="98.6">61</text>
<text x="102.4" y="96">59</text>
<text x="174.5" y="96">58</text>
<text x="174.5" y="101.1">62</text>
<text x="174.5" y="98.6">60</text>
<text x="102.4" y="106.2">67</text>
<text x="102.4" y="103.6">65</text>
<text x="174.5" y="106.2">66</text>
<text x="174.5" y="103.6">64</text>
<text x="102.4" y="108.7">69</text>
<text x="102.4" y="111.3">71</text>
<text x="102.4" y="113.8">73</text>
<text x="174.5" y="108.7">68</text>
<text x="174.5" y="111.3">70</text>
<text x="174.5" y="113.8">72</text>
<text x="102.4" y="116.3">75</text>
<text x="174.5" y="116.3">74</text>
<text x="218.5" y="117.4">VCC3V3_WF</text>
<text x="121.4" y="128.8" transform="rotate(-90 121.4 128.8)">79</text>
<text x="126.5" y="128.8" transform="rotate(-90 126.5 128.8)">78</text>
<text x="136.7" y="128.8" transform="rotate(-90 136.7 128.8)">77</text>
<text x="141.7" y="128.8" transform="rotate(-90 141.7 128.8)">76</text>
<text x="149.4" y="128.8" transform="rotate(-90 149.4 128.8)">80</text>
<text x="23.9" y="151.4">VCC3V3_SYS</text>
<text x="73.4" y="151.4">VCC_1V8</text>
<text x="133.1" y="150.4">VCC3V3_WF</text>
<text x="175.8" y="150.6" transform="rotate(-90 175.8 150.6)">3</text>
<text x="43.7" y="159.5">A2</text>
<text x="67.8" y="159.5">B2</text>
<text x="99.3" y="160.8">GND</text>
<text x="165.6" y="159.5">1</text>
<text x="43.7" y="167.1">B1</text>
<text x="43.7" y="164.6">A1</text>
<text x="67.8" y="167.1">B3</text>
<text x="67.8" y="164.6">A3</text>
<text x="175.8" y="165.6" transform="rotate(-90 175.8 165.6)">2</text>
<text x="43.6" y="169.7">C1</text>
<text x="43.6" y="172.2">D1</text>
<text x="67.8" y="169.7">C3</text>
<text x="67.8" y="172.2">D3</text>
<text x="20.1" y="178.4">VCC_1V8</text>
<text x="43.6" y="177.3">C2</text>
<text x="67.8" y="177.3">D2</text>
<text x="78.8" y="178.4">GND</text>
<text x="133.1" y="180.9">VCC3V3_WF</text>
<text x="175.8" y="181.1" transform="rotate(-90 175.8 181.1)">3</text>
<text x="165.6" y="190">1</text>
<text x="175.8" y="196.1" transform="rotate(-90 175.8 196.1)">2</text>
<text x="204.2" y="195.9">Size</text>
<text x="220.3" y="195.4">Title:</text>
<text x="287.8" y="195.9">REV</text>
<text x="205" y="200.2">A4</text>
<text x="213.6" y="201">Page Name:</text>
<text x="288.3" y="200.7">1.4</text>
<text x="204" y="204.5">Date:</text>
<text x="212.6" y="204.5">Wednesday, May 15, 2024</text>
<text x="253.3" y="204.5">Sheet</text>
<text x="266" y="204.8">5</text>
<text x="273.6" y="204.5">of</text>
<text x="281.2" y="204.8">13</text>
</g>
<g font-size="2.3" fill="#004080">
<text x="108" y="23.9">GND</text>
<text x="108" y="26.5">USB_D+</text>
<text x="108" y="29">USB_D-</text>
<text x="166.8" y="26.5">3.3V</text>
<text x="166.8" y="29">3.3V</text>
<text x="108" y="31.5">GND</text>
<text x="108" y="34.1">SDIO_CLK</text>
<text x="150.7" y="34.1">PCM_CLK/I2S_SCK</text>
<text x="160.1" y="31.5">GPIO_LED</text>
<text x="108" y="36.6">SDIO_CMD</text>
<text x="108" y="39.2">SDIO_D0</text>
<text x="108" y="41.7">SDIO_D1</text>
<text x="146.3" y="39.2">PCM_OUT/I2S SD_OUT</text>
<text x="149.7" y="36.6">PCM_SYNC/I2S_WS</text>
<text x="151.4" y="41.7">PCM_IN/I2S SD_IN</text>
<text x="108" y="44.2">SDIO_D2</text>
<text x="108" y="46.8">SDIO_D3</text>
<text x="166.4" y="46.8">GND</text>
<text x="168.2" y="44.2">NC</text>
<text x="108" y="49.3">WIFI_HOST_WAKE</text>
<text x="108" y="51.9">WIFI_REG_ON</text>
<text x="157.9" y="51.9">UART0_RXD</text>
<text x="160.9" y="49.3">BT_HOST</text>
<text x="108" y="64.6">GND</text>
<text x="158.1" y="64.6">UART0_TXD</text>
<text x="108" y="69.6">PCIE_TXN</text>
<text x="108" y="67.1">PCIE_TXP</text>
<text x="158.1" y="67.1">UART0_CTS</text>
<text x="158.1" y="69.6">UART0_RTS</text>
<text x="108" y="72.2">GND</text>
<text x="108" y="74.7">PCIE_RXP</text>
<text x="108" y="77.3">PCIE_RXN</text>
<text x="157.6" y="77.3">BT_REG_NO</text>
<text x="168.2" y="72.2">NC</text>
<text x="168.2" y="74.7">NC</text>
<text x="108" y="79.8">GND</text>
<text x="108" y="82.3">PCIE_REFCLKP</text>
<text x="168.2" y="79.8">NC</text>
<text x="168.2" y="82.3">NC</text>
<text x="108" y="84.9">PCIE_REFCLKN</text>
<text x="108" y="87.4">GND</text>
<text x="108" y="90">PCIE_CLKREQN</text>
<text x="155.6" y="90">PCIE_PERSTN</text>
<text x="159.3" y="87.4">RTC_CLKO</text>
<text x="168.2" y="84.9">NC</text>
<text x="108" y="92.5">PCIE_WAKEN</text>
<text x="108" y="95">GND</text>
<text x="168.2" y="92.5">NC</text>
<text x="168.2" y="95">NC</text>
<text x="108" y="100.1">NC</text>
<text x="108" y="97.6">NC</text>
<text x="160.5" y="97.6">I2C_DATA</text>
<text x="162.2" y="100.1">I2C_CLK</text>
<text x="108" y="107.7">NC</text>
<text x="108" y="105.2">NC</text>
<text x="108" y="102.7">GND</text>
<text x="168.2" y="107.7">NC</text>
<text x="168.2" y="105.2">NC</text>
<text x="168.2" y="102.7">NC</text>
<text x="108" y="110.3">GND</text>
<text x="108" y="112.8">NC</text>
<text x="160.5" y="112.8">BT_WAKE</text>
<text x="168.2" y="110.3">NC</text>
<text x="108" y="117.9">GND</text>
<text x="108" y="115.4">NC</text>
<text x="166.8" y="115.4">3.3V</text>
<text x="166.8" y="117.9">3.3V</text>
<text x="123" y="123.2" transform="rotate(-90 123 123.2)">GND</text>
<text x="128.1" y="123.2" transform="rotate(-90 128.1 123.2)">GND</text>
<text x="138.2" y="123.2" transform="rotate(-90 138.2 123.2)">GND</text>
<text x="143.3" y="123.2" transform="rotate(-90 143.3 123.2)">GND</text>
<text x="150.9" y="123.2" transform="rotate(-90 150.9 123.2)">GND</text>
<text x="49.6" y="161.1">VCCB</text>
<text x="58.4" y="161.1">VCCA</text>
<text x="49.6" y="166.2">B1</text>
<text x="62" y="166.2">A1</text>
<text x="49.6" y="168.7">B2</text>
<text x="49.6" y="171.2">B3</text>
<text x="49.6" y="173.8">B4</text>
<text x="62" y="168.7">A2</text>
<text x="62" y="171.2">A3</text>
<text x="62" y="173.8">A4</text>
<text x="49.6" y="178.9">OE</text>
<text x="59.7" y="178.9">GND</text>
</g>
<g font-size="2.3" fill="#f00">
<text x="42.2" y="25.9">USB20_HOST1_DP</text>
<text x="42.2" y="29">USB20_HOST1_DM</text>
<text x="195.6" y="33.6">TYPEC0_SBU2_DC</text>
<text x="195.6" y="36.1">TYPEC0_SBU1_DC</text>
<text x="195.6" y="38.7">I2S1DOUT</text>
<text x="195.6" y="41.2">I2S1DIN</text>
<text x="195.9" y="51.3">I2C5_SDA_M3_CAM</text>
<text x="241.3" y="48.8">MIPI_CAM1_PWREN_H</text>
<text x="195.6" y="64.1">I2C5_SCL_M3_CAM</text>
<text x="49.8" y="68.6">PCIE20_0_TXN</text>
<text x="50.3" y="66.3">PCIE20_0_TXP</text>
<text x="195.6" y="69.1">I2C8_SCL_M2_CAM</text>
<text x="195.6" y="66.6">I2C8_SDA_M2_CAM</text>
<text x="48.5" y="76.8">PCIE20_0_RXN</text>
<text x="48.5" y="74.2">PCIE20_0_RXP</text>
<text x="51.6" y="81.8">PCIE20_0_REFCLKP</text>
<text x="5.9" y="89.5">PCIE20x1_2_CLKREQn_M0</text>
<text x="51.3" y="84.6">PCIE20_0_REFCLKN</text>
<text x="183.9" y="85.8">32KOUT_WIFI/</text>
<text x="228.6" y="89.5">PCIE20x1_2_PERSTn_M0</text>
<text x="5.6" y="92.5">PCIE20x1_2_WAKEn_M0/PWM8_M2</text>
<text x="228.6" y="92">w-disable2</text>
<text x="228.6" y="94.5">w-disable1</text>
<text x="228.6" y="99.4">I2C3_SCL-3V3</text>
<text x="228.6" y="97.3">I2C3_SDA-3V3</text>
<text x="274.4" y="102.2">I2S0_MCLK</text>
<text x="178.8" y="149.4">w-disable2</text>
<text x="130.8" y="160.8">LCD_RESET_L</text>
<text x="25.4" y="164.5">32KOUT_WIFI/</text>
<text x="94" y="165.6">32KOUT_WIFI</text>
<text x="11.2" y="171">UART2-RX/</text>
<text x="11.7" y="168.4">UART2-TX/</text>
<text x="99.3" y="168.4">UART2-TX</text>
<text x="99.3" y="171">UART2-RX</text>
<text x="178.1" y="179.9">w-disable1</text>
<text x="130.6" y="191.3">BQ_OTG_EN_H</text>
</g>
<g font-size="2.3" fill="#00f">
<text x="135.1" y="55.8">M.2 NGFF</text>
<text x="135.1" y="58.1">E-KEY</text>
</g>
<g font-size="1.8">
<text x="31.7" y="1.9">5</text>
<text x="90.1" y="1.9">4</text>
<text x="148.5" y="1.9">3</text>
<text x="206.8" y="1.9">2</text>
<text x="265.2" y="1.9">1</text>
<text x=".7" y="29.8">D</text>
<text x="295.1" y="29.8">D</text>
<text x=".7" y="81">C</text>
<text x="295.1" y="81">C</text>
<text x=".7" y="132.1">B</text>
<text x="295.1" y="132.1">B</text>
<text x=".7" y="183.3">A</text>
<text x="295.1" y="183.3">A</text>
<text x="31.7" y="209.2">5</text>
<text x="90.1" y="209.2">4</text>
<text x="148.5" y="209.2">3</text>
<text x="206.8" y="209.2">2</text>
<text x="265.2" y="209.2">1</text>
</g>
</svg>
